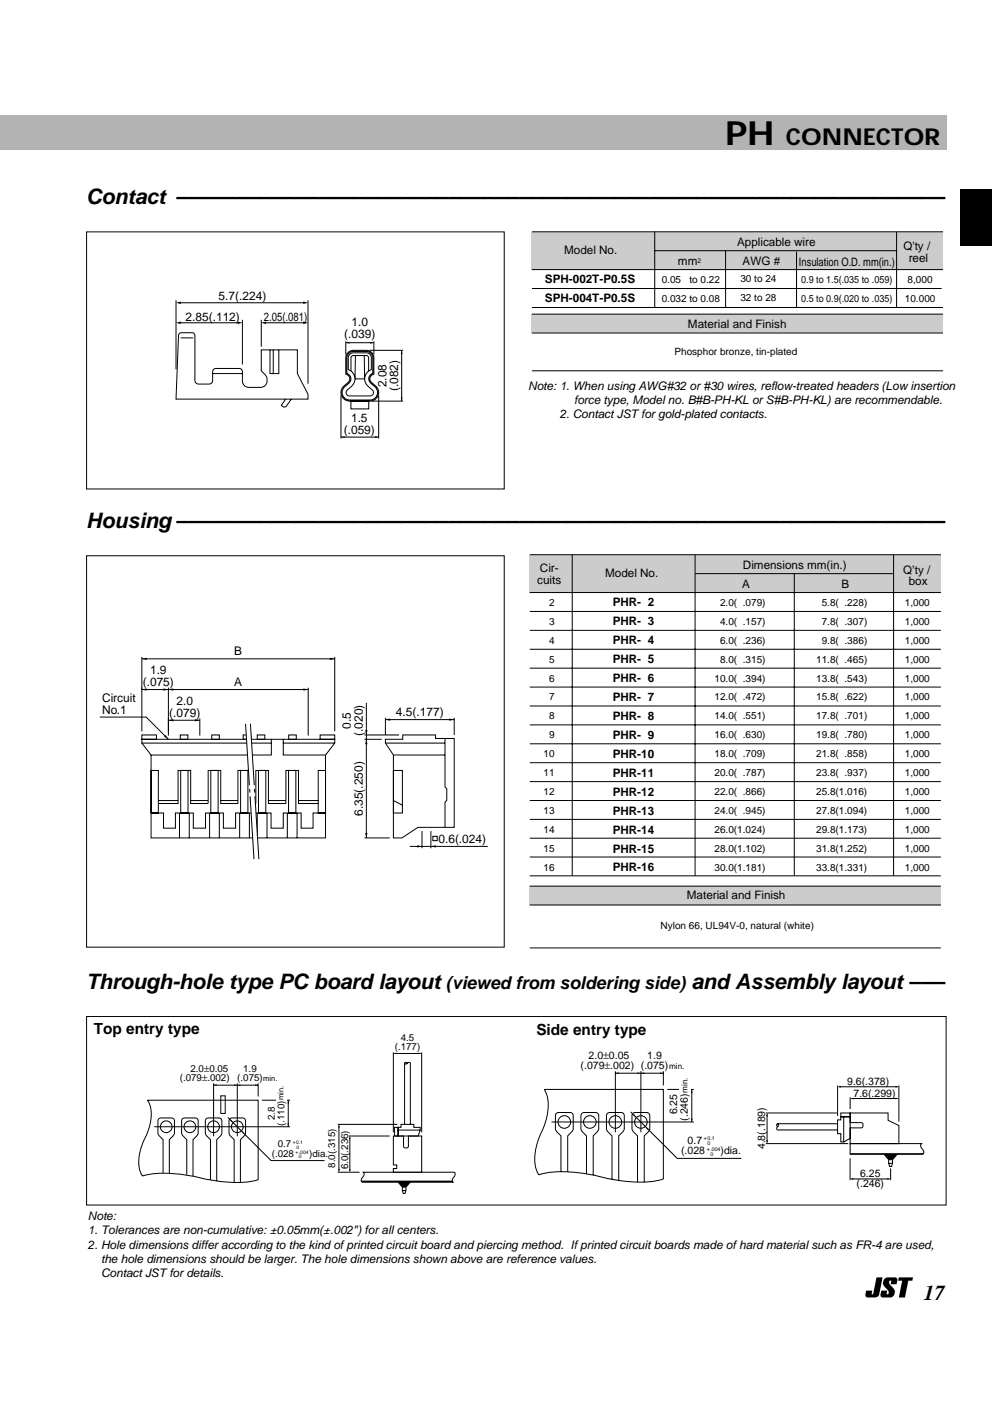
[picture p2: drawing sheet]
<svg xmlns="http://www.w3.org/2000/svg" width="210mm" height="297mm" viewBox="0 0 210 297" stroke-linecap="round" stroke-linejoin="round" font-family="sans-serif">
<path d="M203.3 40h6.6v12h-6.6z" fill-rule="evenodd" fill="#000"/>
<path d="M18.4 49.1h88.2v54.3h-88.2z" fill-rule="evenodd" fill="#fff"/>
<path d="M37.2 68.3l1-.3v.6zM37.2 64.1l1-.3v.5zM50.3 68l1 .3-1 .3zM55.3 68.3l1-.3v.6zM64.2 68l1 .3-1 .3zM64.2 63.8l1 .3-1 .2zM73.2 72.5l.8-.2v.4zM78.3 72.3l.8 .2-.8 .2zM85 74.1l.2 .8h-.4zM72.1 92.5l.8-.2v.4zM79.3 92.3l.8 .2-.8 .2zM84.8 84.1h.4l-.2 .8z" fill="#000"/>
<g fill="none" stroke="#000" stroke-width=".21">
<path d="M18.3 49.1h88.4v54.4h-88.4zM37.2 63.5v14.6M38.1 68.3h12.4M38.1 64.1h26.3M38.1 70.5l2.6-.1 .5 .3v9.8a.76 .76 0 0 0 .8 .8h2.2a.76 .76 0 0 0 .8-.8v-1.9a.67 .67 0 0 1 .7-.6h4.9a.67 .67 0 0 1 .7 .6v2a1.35 1.35 0 0 0 1.3 1.4h2.6a1.6 1.6 0 0 0 .9-2.7l-.8-.8v-4.5h7.6v5l2.3 4.4v1h-28l.6-13.4zM38.2 71.5h2.7M45 79h6.3M51.3 67.7v9.4M55.3 67.7v5.6M56.1 68.3h8.3M57.1 74v5h1.9v-5M57.8 74v5"/>
<path d="M65.2 63.5v17.7M73.2 72.2v2.8M73.2 72.5h5.9M73.8 74.4l1-.3h2.7a1.59 1.59 0 0 1 1.6 1.6v3.4a1.01 1.01 0 0 0-.8 .8 1.01 1.01 0 0 0 .4 1.1 2.21 2.21 0 0 1 1.2 3 1.82 1.82 0 0 1-1.6 .9h-4.3a1.82 1.82 0 0 1-1.7-1.2 1.82 1.82 0 0 1 .5-2 2.13 2.13 0 0 0 1.2-1.5 1.07 1.07 0 0 0-.8-1.1v-3.4v-.5zM74 74.6l.8-.2h2.7a1.38 1.38 0 0 1 1.4 1.5v3.1a1.33 1.33 0 0 0-.9 1.3 1.33 1.33 0 0 0 .9 1.2 1.64 1.64 0 0 1 .9 1.8 1.64 1.64 0 0 1-1.5 1.3h-4.3a1.58 1.58 0 0 1-1.5-1 1.58 1.58 0 0 1 .4-1.8l.9-.7a1.21 1.21 0 0 0 .4-1.1 1.21 1.21 0 0 0-.8-1v-3.1a1.43 1.43 0 0 1 .6-1.3zM74.1 74.9l.7-.3h2.7a1.06 1.06 0 0 1 1.1 1.1v2.5a2.18 2.18 0 0 0-1.4 2 2.18 2.18 0 0 0 1.3 2 .79 .79 0 0 1 .5 .9 .79 .79 0 0 1-.7 .7h-4.3a.78 .78 0 0 1-.8-.7 .78 .78 0 0 1 .6-.9 2.18 2.18 0 0 0 1.3-2 2.18 2.18 0 0 0-1.4-2v-2.5zM74.3 78.5v-2.8v-.2l.5-.3 3 .1 .2 .4v2.8M75.2 75.2l-.1 4.7M77.1 75.2l.1 4.7M78.2 74.1h7.1M79.1 72.2v2.8M85 74.1v10.8"/>
<path d="M60.5 84.4l-1 1.4 .5 .3 .5-.1 1.1-1.6M72.1 83.6v9.2M72.1 92.5h8M74.2 84.9h3.8v1.6h-3.8zM75.1 80.2h2.1M78.6 84.9h6.7M80.1 83.6v9.2"/>
</g>
<g fill="#ccc">
<path d="M112.5 49h87v8h-87z"/>
<path d="M112.5 66.5h87v4h-87z"/>
</g>
<path d="M112.5 49h87M112.5 57h87M138.5 49v16M138.5 53h51.3M153.5 53v12M168.5 53.2v11.8M189.7 49.1v15.9M112.5 65.1h87M112.5 61h86.7M112.5 66.5h87M112.5 78.5h87M112.5 70.5h87" fill="none" stroke="#000" stroke-width=".21"/>
<path d="M18.4 117.6h88.2v82.7h-88.2z" fill-rule="evenodd" fill="#fff"/>
<g fill="none" stroke="#000" stroke-width=".21">
<path d="M30 139v15.7M30 139.4h40.8M70.8 139v15.7M30 155.5h3.1v.9h-3.1zM30 156.4h27.4v.8h-27.4zM30 157.2l2 2.5h25.4v-2.5M30 145.9h35.2M32 159.7v17.6h36.9v-17.6M35.6 145.5v10.1M38.2 155.5h1.6v.9h-1.6zM42.3 152v3.6M44.8 155.5h1.6v.9h-1.6z"/>
<path d="M51.5 155.5h1.6v.9h-1.6zM54.4 155.5h1.6v.9h-1.6zM59.9 156.4h10.9v.8h-10.9zM59.9 157.2v2.5h9l1.9-2.5M61.1 155.5h1.6v.9h-1.6zM65.2 145.5v10.1M67.7 155.5h3.1v.9h-3.1zM77.1 155.5h7.3M77.1 156.4h3.7M77.5 148.7v28.6M81.5 156.4h3.7v-.9h7v.7h3.9v18.8h-7.7l-3.4 2.3h-1.8v-17.6l-1.7-2.5zM81.5 151.9v3.6"/>
<path d="M81.5 152.2h14.6M96.1 151.9v3.6M32 163h1.5v9h-1.5zM32 172h2.6v3.2h2.5v-3.2h3.8v3.2h2.6v-3.2h3.8v3.2h2.5v-3.2h3.8M33.5 170h4.2v-7h2.6v7h3.7M33.5 169.4h4.2M38 172v5.3M38.2 163h1.6v9h-1.6zM40 172v5.3M40.3 169.4h3.7M44 170v-7h2.7v7h3.6v-7h2.7v7h1.1v-7h2.7v7h3.7M44.3 172v5.3"/>
<path d="M44.6 163h1.6v9h-1.6zM46.4 172v5.3M46.7 169.4h3.6M50.7 172v5.3M50.9 163h1.6v9h-1.6zM52.8 172v5.3M53.6 172h3.8v3.2h2.5v-3.2h3.8v3.2h2.5v-3.2h2.7M54.4 172v5.3M54.7 163h1.5v9h-1.5zM56.5 172v5.3M56.8 169.4h3.7M60.8 172v5.3"/>
<path d="M61.1 163h1.5v9h-1.5zM62.9 172v5.3M63.2 169.4h4.1M67.3 163h1.6v9h-1.6zM77.1 177.3h5.4M86.7 179.1h16.5M89.3 175.8v3.7M91.2 175.8v3.7"/>
</g>
<g fill="#000">
<path d="M30 139.4l1-.3v.5zM69.8 139.1l1 .3-1 .2zM30 145.9l1-.3v.5zM34.6 145.6l1 .3-1 .2zM35.6 152.4l1.1-.3v.5zM35.6 145.9l1.1-.3v.5zM41.2 152.1l1.1 .3-1.1 .2zM64.2 145.6l1 .3-1 .2zM77.3 154.5h.5l-.3 1zM77.5 156.4l.3 1h-.5zM81.5 152.2l1.1-.2v.5zM95.1 152l1 .2-1 .3z"/>
<path d="M77.3 176.2h.5l-.3 1.1zM88.3 178.8l1 .3-1 .2zM91.2 179.1l1-.3v.5z"/>
</g>
<path d="M52 153.1h1l1.8 28.7h-1.1z" fill="#fff"/>
<g fill="none" stroke="#000" stroke-width=".21">
<path d="M18.3 117.6h88.4v82.8h-88.4zM21.1 151.7h9.8l4.7 4.7M35.6 152.4h6.7M52 153.1l.8 13M53 153.1l.8 13M57.4 156.4h2.5M81.5 157.2h12.7M83.2 159.7h11M94.2 156.2v10.3l.3 .4v2.4l-.3 .4v5.3M52.8 166.9l.1 .8M52.9 168.5l.8 13.3M53.8 166.9l.1 .8"/>
<path d="M53.9 168.5l.9 13.3M60.5 170v-7h2.7v7h4.1M83.2 163h1.9v9h-1.9zM83.2 169.4l1.9 .9M91.6 176.9h.9v1h-.9z"/>
</g>
<path d="M34.7 155.8l.4-.3 .5 .9z" fill="#000"/>
<g fill="#ccc">
<path d="M112.1 187.5h87v4h-87z"/>
<path d="M112.1 117.4h87v8h-87z"/>
</g>
<g fill="none" stroke="#000" stroke-width=".21">
<path d="M112.1 117.4h87M121.1 117.4v67.9M147.1 117.4v67.9M189.1 117.4v67.9M112.1 125.4h87M112.1 129.4h87M112.1 133.4h87M112.1 137.4h87M147.2 121.4h41.8M168.1 121.4v63.9M112.1 141.4h87M112.1 145.4h87"/>
<path d="M112.1 149.4h87M112.1 153.4h87M112.1 157.4h87M112.1 169.4h87M112.1 161.4h87M112.1 165.4h87M112.1 173.4h87M112.1 177.3h87M112.1 187.5h87M112.1 191.5h87M112.1 181.3h87M112.1 185.3h87"/>
<path d="M112.1 200.5h87"/>
</g>
<path d="M185.5 270.3h1.3l-.8 3.6a.9 .9 0 0 1-.9 .6h-1.5a.49 .49 0 0 1-.5-.6l.2-.8h1.3l-.2 .7h.3zM187.2 270.5l.6-.2h1.6a.49 .49 0 0 1 .5 .6l-.2 .8h-1.2l.1-.7a.48 .48 0 0 0-.5 .4 .48 .48 0 0 0 .3 .5 1.54 1.54 0 0 1 .5 2.4l-.5 .2h-1.6a.49 .49 0 0 1-.5-.6l.2-.8h1.2l-.1 .7a.48 .48 0 0 0 .5-.4 .48 .48 0 0 0-.3-.5 1.54 1.54 0 0 1-.6-2.4zM190.2 270.3h3l-.2 .7h-.8l-.7 3.5h-1.3l.7-3.5h-.9z" fill="#000"/>
<path d="M-.1 24.3h200.4v7.4h-200.4z" fill="#b3b3b3"/>
<path d="M18.4 215.1h181.7v39.8h-181.7z" fill-rule="evenodd" fill="#fff"/>
<g fill="none" stroke="#000" stroke-width=".21">
<path d="M31.2 232.8h23.4v16.8a25.3 25.3 0 0 1-12.2-.4 28.5 28.5 0 0 0-11.3-.7l-.9 .3a7.2 7.2 0 0 1-.2-6.5 15.3 15.3 0 0 0 2-6.9l-.4-1.8zM32.6 238.4h28.8M45.2 229.2v11.2M45.2 229.6h9.4M46.7 231.8h1v3.8h-1zM48.2 236.4l9.1 9.1h11.4M50.2 229.2v11.2M54.6 229.2v2.8M55.4 232.8h6M61 232.8v5.6M34.5 248.1v-7a2.22 2.22 0 0 1-1.1-1.4v-2.6a.61 .61 0 0 1 .6-.6h2.3a.61 .61 0 0 1 .6 .6v2.6a2.22 2.22 0 0 1-1.1 1.4v7M39.5 248.5v-7.4a2.22 2.22 0 0 1-1.1-1.4v-2.6a.61 .61 0 0 1 .6-.6h2.3a.61 .61 0 0 1 .6 .6v2.6a2.21 2.21 0 0 1-1.1 1.4v7.7"/>
<path d="M44.5 249.6v-8.5a2.22 2.22 0 0 1-1.1-1.4v-2.6a.61 .61 0 0 1 .7-.6h2.2a.61 .61 0 0 1 .6 .6v2.6a2.22 2.22 0 0 1-1 1.4v8.8M49.5 250.2v-9.1a2.21 2.21 0 0 1-1-1.4v-2.6a.61 .61 0 0 1 .6-.6h2.3a.61 .61 0 0 1 .6 .6v2.6a2.22 2.22 0 0 1-1.1 1.4v9.1"/>
<circle cx="35.2" cy="238.4" r="1.24"/>
<circle cx="40.2" cy="238.4" r="1.24"/>
<circle cx="45.2" cy="238.4" r="1.24"/>
<circle cx="50.2" cy="238.4" r="1.24"/>
</g>
<path d="M45.2 229.6l.7-.2v.3zM48.7 237.1l.2-.2 .4 .6zM49.5 229.4l.7 .2-.7 .1zM50.2 229.6l.7-.2v.3zM51.1 239.3l.6 .4-.2 .2zM54 229.4l.6 .2-.6 .1zM61 232.8l.1 .6h-.3zM60.8 237.7h.3l-.1 .7z" fill="#000"/>
<path d="M58.5 229.7h2.2v5.9h-2.2z" fill="#fff"/>
<path d="M83.5 238.5h.7v1.8h-.7zM84.2 239.1v1.2h4.3l.4-1.2M84.9 237.9h2.7v.6h1.3v.6h-4.7v-.6h.7zM85.6 224.9l.3 .2 .3-.2M85.6 224.9l.3-.1 .3 .1M85.6 224.9v13M86.2 224.9l.4-.1 .2 .1v13" fill="none" stroke="#000" stroke-width=".21"/>
<path d="M76.9 248h19.2a.85 .85 0 0 1-.3 1.3l-.1 .6 .2 .2h-19.3a.85 .85 0 0 1 .3-1.3l.1-.5z" fill="#fff" stroke="#000" stroke-width=".21"/>
<path d="M84.2 250h2.7l-1 1.2h-.8z" fill="#000" stroke="#000" stroke-width=".21"/>
<path d="M83.2 222.6v17M83.5 222.9h5.5M89.2 222.6v17M83.2 240.3h2.2v2.2l.3 .4 .7-.2v-2.4h2.8v7.7h-6v-.8h.7v-.7h-.7zM85.1 251.2l.2 1.3h.4l.2-1.3M85.1 251.9h.8" fill="none" stroke="#000" stroke-width=".21"/>
<path d="M83.2 222.9l.7-.2v.3zM88.6 222.7l.6 .2-.6 .1zM76.4 249.8h19.3l.2 .3h-19.3z" fill="#000"/>
<path d="M84.7 220.8h3.1v1.9h-3.1z" fill="#fff"/>
<path d="M71.7 237.9l.2 .6h-.3zM71.6 247.3h.3l-.2 .7zM74 240.3l.2 .7h-.3zM73.9 247.3h.3l-.2 .7z" fill="#000"/>
<path d="M71.5 237.9h12.6M71.7 238.1v9.7M71.5 248h4.6M73.8 240.3h8.7M74 240.6v7.2" fill="none" stroke="#000" stroke-width=".21"/>
<g fill="#fff">
<path d="M69.3 241.4h1.8v3.1h-1.8z"/>
<path d="M72 242.6h1.8v3.2h-1.8z"/>
</g>
<g fill="none" stroke="#000" stroke-width=".21">
<path d="M115.1 230.5h25.3v18.9a25 25 0 0 1-12.3-.2 30.4 30.4 0 0 0-13.1-.9l-1 .3a8.9 8.9 0 0 1-.1-7.5 17 17 0 0 0 2.1-8l-.4-1.8zM116.7 237.4h30.1M130.2 226.6v12.9M130.2 227.1h10.2M133.5 235.2l9.8 9.9h13.6M135.6 226.6v12.9M140.4 226.6v3M141.2 230.5h5.6M146.4 230.5v6.9M118.7 247.9v-7.6a2.39 2.39 0 0 1-1.2-1.5v-2.8a.65 .65 0 0 1 .7-.6h2.4a.66 .66 0 0 1 .7 .6v2.8a2.39 2.39 0 0 1-1.2 1.5v7.6M124.1 248.3v-8a2.39 2.39 0 0 1-1.2-1.5v-2.8a.65 .65 0 0 1 .7-.6h2.4a.65 .65 0 0 1 .7 .6v2.8a2.38 2.38 0 0 1-1.2 1.5v8.3M129.5 249.5v-9.2a2.39 2.39 0 0 1-1.2-1.5v-2.8a.66 .66 0 0 1 .7-.6h2.4a.65 .65 0 0 1 .7 .6v2.8a2.39 2.39 0 0 1-1.2 1.5v9.4"/>
<path d="M134.9 250.1v-9.8a2.39 2.39 0 0 1-1.2-1.5v-2.8a.65 .65 0 0 1 .7-.6h2.4a.65 .65 0 0 1 .7 .6v2.8a2.38 2.38 0 0 1-1.2 1.5v9.8"/>
<circle cx="119.4" cy="237.4" r="1.33"/>
<circle cx="124.8" cy="237.4" r="1.33"/>
<circle cx="130.2" cy="237.4" r="1.33"/>
<circle cx="135.6" cy="237.4" r="1.33"/>
</g>
<path d="M130.2 227.1l.7-.2v.3zM134 236l.2-.2 .4 .6zM134.9 226.9l.7 .2-.7 .1zM135.6 227.1l.7-.2v.3zM136.6 238.4l.6 .4-.2 .2zM139.7 226.9l.7 .2-.7 .1zM146.4 230.5l.1 .7h-.3zM146.2 236.7h.3l-.1 .7z" fill="#000"/>
<path d="M143.7 227.7h2.4v6.3h-2.4z" fill="#fff"/>
<g fill="none" stroke="#000" stroke-width=".21">
<path d="M162 235.5h15.1M162.3 235.7v6M164.5 238.4l-.2 .4 .2 .3h12.7M164.5 237.7l.2 .3-.2 .4M164.5 237.7l-.2 .3 .2 .4M164.5 237.7h12.7M177.2 236.9h.7v-.6h.6v5.3h-.6v-1.7h-.7zM177.2 229.7v6.4M177.5 229.9h12.4M177.9 235.5h2v.8h-2zM178.5 236.3h1.4v4.5l-1.4 .8M179.9 235.5h8v1.5l2.3 1.1v3.9h-10.3v-3.4h2.3l.4-.4-.2-.6-2.5-.1z"/>
<path d="M179.9 232.1v2.5M180.2 232.4h9.7M190.2 229.7v7.6M162 242h17.5M179.9 245.1v4.6M179.9 242h15.1a.92 .92 0 0 0 .3 1.3l.2 .6-.2 .3h-15.4zM180.1 249.4h8.1M188 245.3v.8l.2 .7h.4l.3-.7v-.8M188 246.1h.9M188.4 247.2v2.5"/>
</g>
<path d="M187 244.1h2.9l-1 1.2h-.9z" fill="#000" stroke="#000" stroke-width=".21"/>
<path d="M162.3 235.5l.2 .7h-.4zM177.2 229.9l.7-.1v.3zM179.9 232.4l.7-.2v.4zM189.5 229.8l.7 .1-.7 .2zM189.5 232.2l.7 .2-.7 .2zM162.1 241.2h.4l-.2 .8zM179.9 244h15.6l-.2 .2h-15.4zM179.9 249.4l.7-.1v.3zM187.7 249.3l.7 .1-.7 .2z" fill="#000"/>
<g fill="#fff">
<path d="M183.3 230.2h3.4v2h-3.4z"/>
<path d="M182 227.7h3.4v2h-3.4z"/>
<path d="M154.4 237h2v3.4h-2z"/>
<path d="M181.8 247.2h4.7v2h-4.7z"/>
</g>
<path d="M18.3 215.1h181.9v39.8h-181.9z" fill="none" stroke="#000" stroke-width=".21"/>
<text font-size="7.1" x="153.5" y="30.7">PH</text>
<text font-size="4.9" x="166.3" y="30.7">CONNECTOR</text>
<g font-size="4.5">
<text x="18.3" y="43.2">Contact –––––––––––––––––––––––––––––––––––––––––––––––––––––––––––––––––</text>
<text x="18.3" y="111.7">Housing–––––––––––––––––––––––––––––––––––––––––––––––––––––––––––––––––</text>
<text x="18.3" y="209.2">Through-hole type PC board layout</text>
<text x="146.3" y="209.2">and Assembly layout –––</text>
<text x="195.5" y="274.9">17</text>
</g>
<text font-size="3.8" x="94.4" y="209.2">(viewed from soldering side)</text>
<g font-size="3.2">
<text x="19.9" y="218.7">Top entry type</text>
<text x="113.5" y="219">Side entry type</text>
</g>
<g font-size="2.5">
<text x="119.4" y="53.8">Model No.</text>
<text x="156" y="52.1">Applicable wire</text>
<text x="191.2" y="52.9">Q'ty /</text>
<text x="115.3" y="59.9">SPH-002T-P0.5S</text>
<text x="143.5" y="56.1">mm</text>
<text x="157.1" y="56.1">AWG #</text>
<text x="169" y="56.3">Insulation O.D. mm(in.)</text>
<text x="192.3" y="55.4">reel</text>
<text x="46.3" y="63.5">5.7(.224)</text>
<text x="115.3" y="63.9">SPH-004T-P0.5S</text>
<text x="39.3" y="67.8">2.85(.112)</text>
<text x="55.8" y="67.8">2.05(.081)</text>
<text x="72.8" y="71.4">(.039)</text>
<text x="74.4" y="68.9">1.0</text>
<text x="145.6" y="69.4">Material and Finish</text>
<text x="81.8" y="82" transform="rotate(-90 81.8 82)">2.08</text>
<text x="84.3" y="82.8" transform="rotate(-90 84.3 82.8)">(.082)</text>
<text x="111.8" y="82.4">Note: 1. When using AWG#32 or #30 wires, reflow-treated headers (Low insertion</text>
<text x="74.3" y="89.2">1.5</text>
<text x="121.5" y="85.4">force type, Model no. B#B-PH-KL or S#B-PH-KL) are recommendable.</text>
<text x="72.7" y="91.7">(.059)</text>
<text x="113.7" y="123.5">cuits</text>
<text x="114.2" y="121">Cir-</text>
<text x="128.1" y="122.1">Model No.</text>
<text x="157" y="124.4">A</text>
<text x="157.2" y="120.4">Dimensions mm(in.)</text>
<text x="178" y="124.4">B</text>
<text x="191.1" y="121.4">Q’ty /</text>
<text x="192.3" y="123.8">box</text>
<text x="129.6" y="128.3">PHR- 2</text>
<text x="129.6" y="132.3">PHR- 3</text>
<text x="129.6" y="136.3">PHR- 4</text>
<text x="31.8" y="142.6">1.9</text>
<text x="49.6" y="138.6">B</text>
<text x="129.6" y="140.3">PHR- 5</text>
<text x="21.6" y="148.6">Circuit</text>
<text x="30.2" y="145.1">(.075)</text>
<text x="37.3" y="149.1">2.0</text>
<text x="49.6" y="145.1">A</text>
<text x="129.6" y="144.3">PHR- 6</text>
<text x="129.6" y="148.3">PHR- 7</text>
<text x="21.6" y="151.1">No.1</text>
<text x="35.8" y="151.6">(.079)</text>
<text x="74.2" y="154.1" transform="rotate(-90 74.2 154.1)">0.5</text>
<text x="76.7" y="155.7" transform="rotate(-90 76.7 155.7)">(.020)</text>
<text x="83.8" y="151.5">4.5(.177)</text>
<text x="129.6" y="152.3">PHR- 8</text>
<text x="129.6" y="156.3">PHR- 9</text>
<text x="129.6" y="160.3">PHR-10</text>
<text x="129.6" y="164.3">PHR-11</text>
<text x="76.7" y="172.6" transform="rotate(-90 76.7 172.6)">6.35(.250)</text>
<text x="129.6" y="168.3">PHR-12</text>
<text x="129.6" y="172.4">PHR-13</text>
<text x="92.8" y="178.3">0.6(.024)</text>
<text x="129.6" y="176.4">PHR-14</text>
<text x="129.6" y="180.4">PHR-15</text>
<text x="129.6" y="184.4">PHR-16</text>
<text x="145.3" y="190.2">Material and Finish</text>
<text x="18.6" y="258.1">Note:</text>
<text x="18.6" y="261.1">1. Tolerances are non-cumulative: ±0.05mm(±.002&quot;) for all centers.</text>
<text x="18.6" y="264.1">2. Hole dimensions differ according to the kind of printed circuit board and piercing method. If printed circuit boards made of hard material such as FR-4 are used,</text>
<text x="21.4" y="267.1">the hole dimensions should be larger. The hole dimensions shown above are reference values.</text>
<text x="21.4" y="270.1">Contact JST for details.</text>
</g>
<text font-size="2.5" fill="#fff" x="111.8" y="88.4">Note: 2. Contact JST for gold-plated contacts.</text>
<g font-size="2.2">
<text x="122.9" y="226.2">(.079±.002) (.075)</text>
<text x="124.5" y="224">2.0±0.05</text>
<text x="137" y="224">1.9</text>
<text x="179.3" y="229.5">9.6(.378)</text>
<text x="180.6" y="232">7.6(.299)</text>
<text x="143.3" y="235.8" transform="rotate(-90 143.3 235.8)">6.25</text>
<text x="145.5" y="237.1" transform="rotate(-90 145.5 237.1)">(.246)</text>
<text x="144.1" y="244.2">(.028</text>
<text x="145.5" y="242">0.7</text>
<text x="152.5" y="244.2">)dia.</text>
<text x="161.9" y="243.2" transform="rotate(-90 161.9 243.2)">4.8(.189)</text>
<text x="181.3" y="251.2">(.246)</text>
<text x="182" y="249">6.25</text>
</g>
<g font-size="2.1">
<text x="140" y="59.9">0.05</text>
<text x="145.9" y="59.9">to 0.22</text>
<text x="156.7" y="59.7">30 to 24</text>
<text x="169.5" y="59.9">0.9 to 1.5(.035 to .059)</text>
<text x="192.1" y="59.9">8,000</text>
<text x="140" y="63.9">0.032 to 0.08</text>
<text x="156.7" y="63.7">32 to 28</text>
<text x="169.5" y="63.9">0.5 to 0.9(.020 to .035)</text>
<text x="191.5" y="63.9">10.000</text>
<text x="142.7" y="75.2">Phosphor bronze, tin-plated</text>
<text x="116.2" y="128.2">2</text>
<text x="152.4" y="128.2">2.0( .079)</text>
<text x="173.9" y="128.2">5.8( .228)</text>
<text x="191.5" y="128.2">1,000</text>
<text x="116.2" y="132.2">3</text>
<text x="116.2" y="136.2">4</text>
<text x="152.4" y="132.2">4.0( .157)</text>
<text x="152.4" y="136.2">6.0( .236)</text>
<text x="173.9" y="132.2">7.8( .307)</text>
<text x="173.9" y="136.2">9.8( .386)</text>
<text x="191.5" y="132.2">1,000</text>
<text x="191.5" y="136.2">1,000</text>
<text x="116.2" y="140.2">5</text>
<text x="152.4" y="140.2">8.0( .315)</text>
<text x="172.7" y="140.2">11.8( .465)</text>
<text x="191.5" y="140.2">1,000</text>
<text x="116.2" y="144.2">6</text>
<text x="116.2" y="148.2">7</text>
<text x="151.2" y="144.2">10.0( .394)</text>
<text x="151.2" y="148.2">12.0( .472)</text>
<text x="172.7" y="144.2">13.8( .543)</text>
<text x="172.7" y="148.2">15.8( .622)</text>
<text x="191.5" y="144.2">1,000</text>
<text x="191.5" y="148.2">1,000</text>
<text x="116.2" y="152.2">8</text>
<text x="151.2" y="152.2">14.0( .551)</text>
<text x="172.7" y="152.2">17.8( .701)</text>
<text x="191.5" y="152.2">1,000</text>
<text x="115" y="160.2">10</text>
<text x="116.2" y="156.2">9</text>
<text x="151.2" y="156.2">16.0( .630)</text>
<text x="151.2" y="160.2">18.0( .709)</text>
<text x="172.7" y="156.2">19.8( .780)</text>
<text x="172.7" y="160.2">21.8( .858)</text>
<text x="191.5" y="156.2">1,000</text>
<text x="191.5" y="160.2">1,000</text>
<text x="115" y="164.2">11</text>
<text x="151.2" y="164.2">20.0( .787)</text>
<text x="172.7" y="164.2">23.8( .937)</text>
<text x="191.5" y="164.2">1,000</text>
<text x="115" y="168.2">12</text>
<text x="115" y="172.2">13</text>
<text x="151.2" y="168.2">22.0( .866)</text>
<text x="151.2" y="172.2">24.0( .945)</text>
<text x="172.7" y="168.2">25.8(1.016)</text>
<text x="172.7" y="172.2">27.8(1.094)</text>
<text x="191.5" y="168.2">1,000</text>
<text x="191.5" y="172.2">1,000</text>
<text x="115" y="176.2">14</text>
<text x="151.2" y="176.2">26.0(1.024)</text>
<text x="172.7" y="176.2">29.8(1.173)</text>
<text x="191.5" y="176.2">1,000</text>
<text x="115" y="180.2">15</text>
<text x="115" y="184.2">16</text>
<text x="151.2" y="180.2">28.0(1.102)</text>
<text x="151.2" y="184.2">30.0(1.181)</text>
<text x="172.7" y="180.2">31.8(1.252)</text>
<text x="172.7" y="184.2">33.8(1.331)</text>
<text x="191.5" y="180.2">1,000</text>
<text x="191.5" y="184.2">1,000</text>
<text x="139.8" y="196.5">Nylon 66, UL94V-0, natural (white)</text>
<text x="84.8" y="220.2">4.5</text>
<text x="40.3" y="226.7">2.0±0.05</text>
<text x="51.5" y="226.7">1.9</text>
<text x="83.5" y="222.2">(.177)</text>
<text x="38" y="228.8">(.079±.002)</text>
<text x="50.2" y="228.8">(.075)</text>
<text x="58.1" y="237" transform="rotate(-90 58.1 237)">2.8</text>
<text x="60.2" y="238.2" transform="rotate(-90 60.2 238.2)">(.110)</text>
<text x="57.5" y="244.8">(.028</text>
<text x="58.8" y="242.7">0.7</text>
<text x="65.4" y="244.8">)dia.</text>
<text x="70.9" y="247.1" transform="rotate(-90 70.9 247.1)">8.0(.315)</text>
<text x="73.6" y="247.4" transform="rotate(-90 73.6 247.4)">6.0(.236)</text>
</g>
<g font-size="1.7">
<text x="141.6" y="226.2">min.</text>
<text x="145.5" y="231.3" transform="rotate(-90 145.5 231.3)">min.</text>
</g>
<g font-size="1.6">
<text x="55.7" y="228.7">min.</text>
<text x="60" y="232.8" transform="rotate(-90 60 232.8)">min.</text>
</g>
<text font-size="1.4" x="147.6" y="55.6">2</text>
<g font-size="1.1">
<text x="148.9" y="241.3">+0.1</text>
<text x="149.5" y="243.5">+.004</text>
<text x="149.7" y="242.3">0</text>
<text x="150.3" y="244.5">0</text>
</g>
<g font-size="1">
<text x="62" y="242">+0.1</text>
<text x="62.5" y="244.1">+.004</text>
<text x="62.7" y="243">0</text>
<text x="63.3" y="245">0</text>
</g>
</svg>
